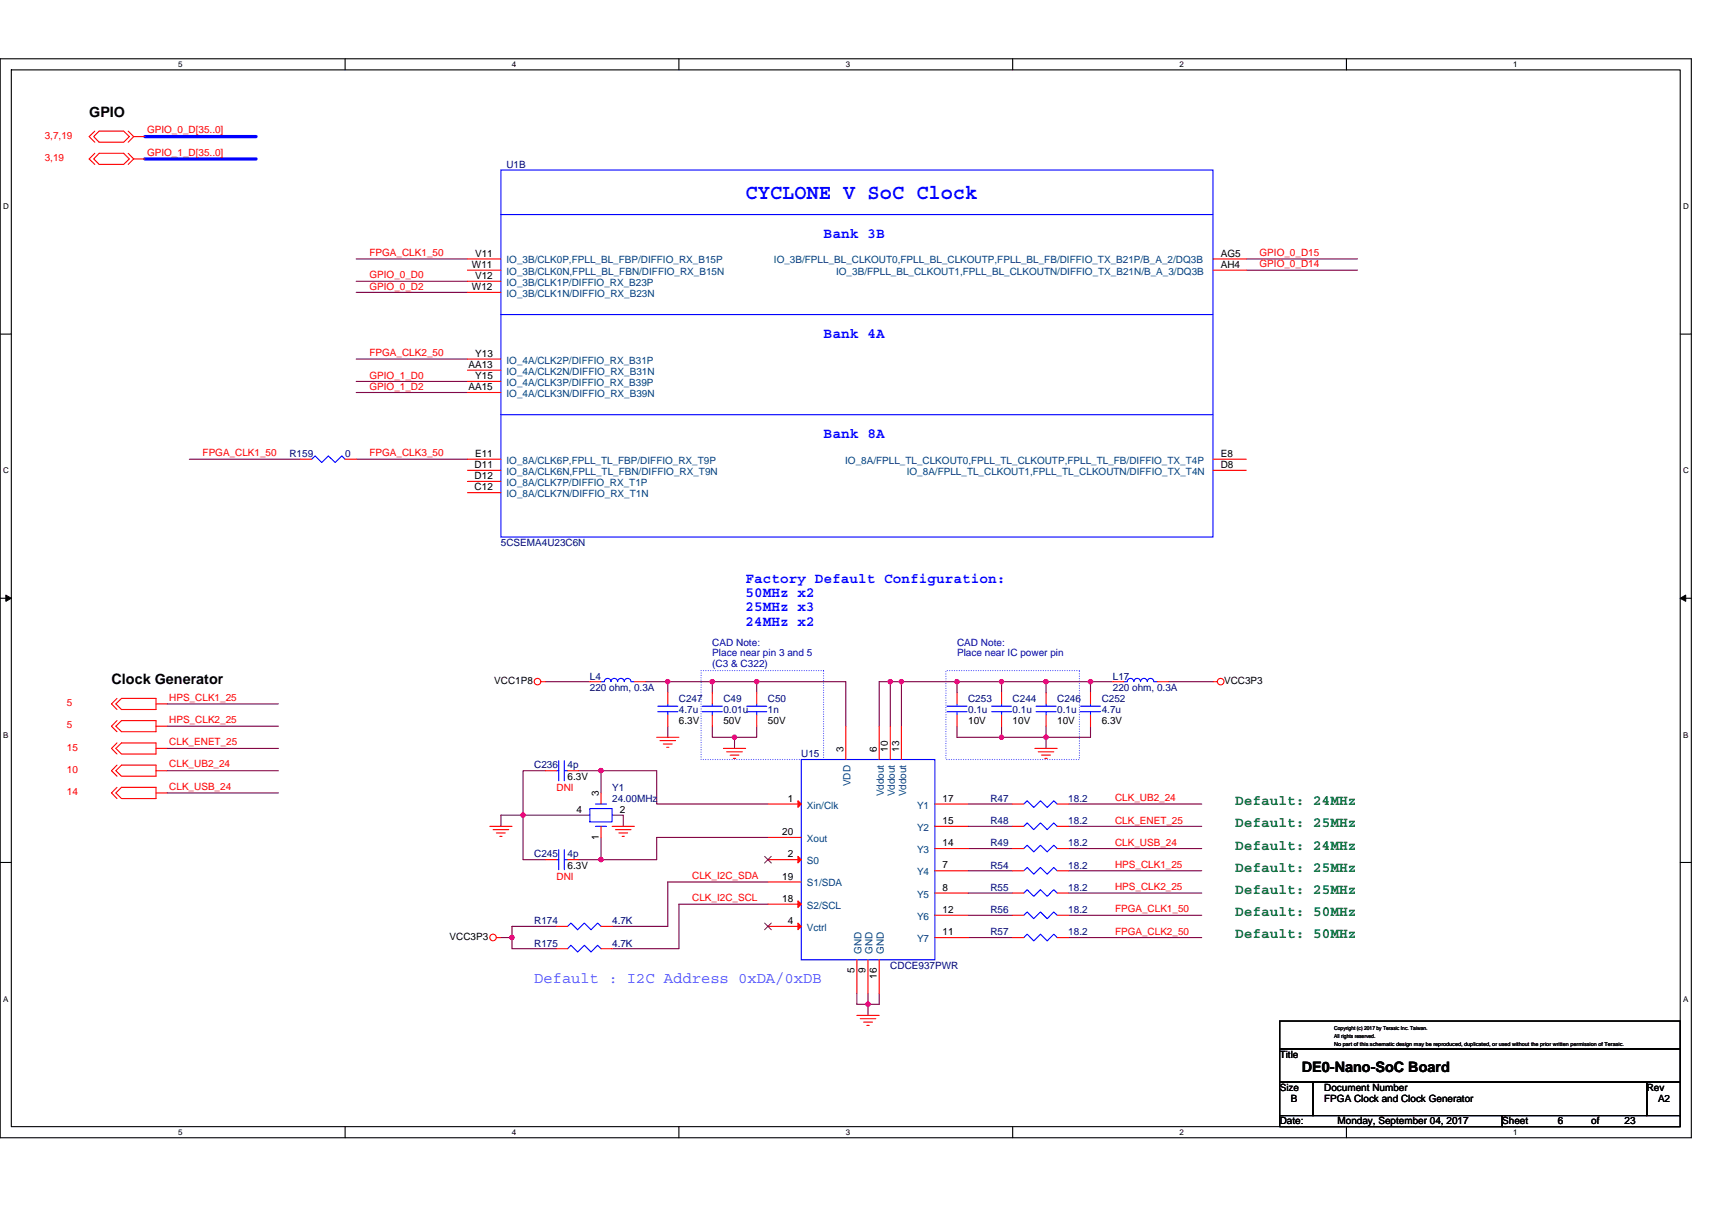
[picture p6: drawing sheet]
<svg xmlns="http://www.w3.org/2000/svg" width="297mm" height="210mm" viewBox="0 0 297 210" stroke-linecap="round" stroke-linejoin="round" font-family="sans-serif">
<path d="M0 10.2h293.5v187.2h-293.5zM2 12.1h289.5v183.4h-289.5z" fill="none" stroke="#000" stroke-width=".19"/>
<g fill="#fff">
<path d="M30.9 10.4h.8v1.6h-.8z"/>
<path d="M30.9 195.7h.8v1.6h-.8z"/>
</g>
<path d="M59.9 10.2v1.9M59.9 195.5v1.9" fill="none" stroke="#000" stroke-width=".19"/>
<g fill="#fff">
<path d="M88.8 10.4h.8v1.6h-.8z"/>
<path d="M88.8 195.7h.8v1.6h-.8z"/>
</g>
<path d="M117.8 10.2v1.9M117.8 195.5v1.9" fill="none" stroke="#000" stroke-width=".19"/>
<g fill="#fff">
<path d="M146.7 10.4h.8v1.6h-.8z"/>
<path d="M146.7 195.7h.8v1.6h-.8z"/>
</g>
<path d="M175.7 10.2v1.9M175.7 195.5v1.9" fill="none" stroke="#000" stroke-width=".19"/>
<g fill="#fff">
<path d="M204.7 10.4h.7v1.6h-.7z"/>
<path d="M204.7 195.7h.7v1.6h-.7z"/>
</g>
<path d="M233.6 10.2v1.9M233.6 195.5v1.9" fill="none" stroke="#000" stroke-width=".19"/>
<g fill="#fff">
<path d="M262.6 10.4h.7v1.6h-.7z"/>
<path d="M262.6 195.7h.7v1.6h-.7z"/>
<path d="M.5 35.1h1v1.5h-1z"/>
<path d="M292 35.1h1v1.5h-1z"/>
<path d="M.5 80.9h1v1.5h-1z"/>
<path d="M292 80.9h1v1.5h-1z"/>
</g>
<path d="M0 58h2M291.5 58h2" fill="none" stroke="#000" stroke-width=".19"/>
<g fill="#fff">
<path d="M.5 126.7h.9v1.6h-.9z"/>
<path d="M292 126.7h.9v1.6h-.9z"/>
</g>
<path d="M0 103.8h2M291.5 103.8h2" fill="none" stroke="#000" stroke-width=".19"/>
<path d="M1 103.3l1 .5-1 .6zM291.5 103.8l1-.5v1.1z" fill="#000" stroke="#000" stroke-width=".17"/>
<g fill="#fff">
<path d="M.5 172.6h.9v1.5h-.9z"/>
<path d="M292 172.6h.9v1.5h-.9z"/>
</g>
<path d="M0 149.7h2M291.5 149.7h2M222 177.2h69.5v4.8h-69.5zM222 182h69.5v5.8h-69.5zM222 187.8h5.8v5.8h-5.8zM222 193.6h38.6v1.9h-38.6zM227.8 187.8h57.9v5.8h-57.9zM260.6 193.6h30.9v1.9h-30.9zM285.7 187.8h5.8v5.8h-5.8z" fill="none" stroke="#000" stroke-width=".19"/>
<path d="M121.6 116.4h21.3v15.4h-21.3zM164.1 116.4h23.2v15.4h-23.2z" fill="none" stroke="#0080ff" stroke-width=".19" stroke-dasharray="0 .4"/>
<g fill="none" stroke="#800040" stroke-width=".19">
<path d="M61.8 44.9h19.3M61.8 50.7h19.3M61.8 48.8h19.3M216.2 44.9h19.3M216.2 46.9h19.3M32.8 79.7h19.4M61.8 66.2h19.3M61.8 68.1h19.3M61.8 79.7h19.3M61.8 62.3h19.3M94.6 118.3h7.7M112 118.3h3.9"/>
<path d="M115.9 118.3h7.7M115.9 118.3v1.9M123.6 118.3v1.9M123.6 118.3h7.7M154.5 118.3h-2v7.7M154.5 118.3h1.9M154.5 118.3v7.7M156.4 118.3v7.7M156.4 118.3h9.6M166 118.3h7.8M166 118.3v1.9M173.8 118.3h7.7"/>
<path d="M173.8 118.3v1.9M181.5 118.3v1.9M181.5 118.3h7.7M189.2 118.3h3.9M189.2 118.3v1.9M202.7 118.3h7.8M29 122.2h19.3M29 126h19.3M29 129.9h19.3M29 133.8h19.3M29 137.6h19.3M94.6 133.8h-3.8v7.7"/>
<path d="M100.4 133.8h3.9M104.3 133.8v3.8M104.3 133.8h9.6v5.7h19.3M115.9 126v2M123.6 126v2h3.8M127.4 128v1.9M131.3 120.2v-1.9h15.4v7.7M131.3 126v2h-3.9M166 126v2h7.8M168 139.5h7.7M173.8 126v2M173.8 128h7.7v1.9"/>
<path d="M185.4 139.5h23.1M189.2 126v2h-7.7v-2M90.8 141.5h11.5M90.8 141.5v7.7h3.8M90.8 141.5h-3.9v1.9M100.4 149.2h3.9M104.3 145.3v3.9M106.2 141.5h1.9v1.9M133.2 156.9h-15.4v7.7h-11.6M133.2 145.3h-19.3v3.9h-9.6M133.2 153.1h-17.3v7.7h-9.7M168 143.4h7.7"/>
<path d="M168 147.3h7.7M168 151.1h7.7M168 155h7.7M168 158.8h7.7M185.4 158.8h23.1M185.4 151.1h23.1M185.4 155h23.1M185.4 143.4h23.1M185.4 147.3h23.1M86.9 162.7h1.9v1.9h7.8M96.6 160.8h-7.8v1.9M148.7 172.4v1.9h1.9"/>
<path d="M150.6 172.4v1.9M150.6 174.3v1.9M152.5 172.4v1.9h-1.9M168 162.7h7.7M185.4 162.7h23.1"/>
</g>
<g fill="#f0f" stroke="#f0f" stroke-width=".19">
<circle cx="115.8" cy="118.3" r=".38"/>
<circle cx="150.6" cy="174.3" r=".38"/>
<circle cx="104.3" cy="149.2" r=".38"/>
<circle cx="104.3" cy="133.7" r=".38"/>
<circle cx="90.7" cy="141.5" r=".38"/>
<circle cx="189.2" cy="118.3" r=".38"/>
<circle cx="181.5" cy="118.3" r=".38"/>
<circle cx="173.8" cy="118.3" r=".38"/>
<circle cx="166" cy="118.3" r=".38"/>
<circle cx="154.5" cy="118.3" r=".38"/>
<circle cx="156.4" cy="118.3" r=".38"/>
<circle cx="173.8" cy="127.9" r=".38"/>
<circle cx="181.5" cy="127.9" r=".38"/>
<circle cx="88.8" cy="162.7" r=".38"/>
<circle cx="127.4" cy="127.9" r=".38"/>
<circle cx="123.6" cy="118.3" r=".38"/>
<circle cx="131.3" cy="118.3" r=".38"/>
</g>
<path d="M25.1 23.7h19.3M25.1 27.6h19.3" fill="none" stroke="#00f" stroke-width=".57"/>
<g fill="none" stroke="#f00" stroke-width=".19">
<path d="M16.3 23.7l.9-.9h4.3l.9 .9-.9 1h-4.3zM16.4 22.8l-.9 .9 .9 1M16.4 26.6l-.9 1 .9 .9M17.2 26.6h4.3l.9 1-.9 .9h-4.3l-.9-.9zM22.2 22.8l1 .9M22.2 26.6l1 1M23.2 23.7h1.9M23.2 27.6h1.9M23.2 23.7l-1 1M23.2 27.6l-1 .9M81.1 46.9h5.8M81.1 44.9h5.8"/>
<path d="M81.1 50.7h5.8M81.1 48.8h5.8M210.5 46.9h5.7M210.5 44.9h5.7M52.2 79.7h1.9M59.9 79.7h1.9M81.1 64.2h5.8M81.1 62.3h5.8M81.1 68.1h5.8M81.1 66.2h5.8M81.1 79.7h5.8M210.5 79.7h5.7"/>
<path d="M81.1 83.5h5.8M81.1 85.5h5.8M81.1 81.6h5.8M210.5 81.6h5.7M93.8 118.3h.8M102.3 118.3h2M110.1 118.3h1.9M193.1 118.3h1.9M200.8 118.3h1.9M210.5 118.3h.7M20.1 129.9l1-1h6v2h-6zM20.1 126l1-.9h6v1.9h-6z"/>
<path d="M20.1 122.2l1-1h6v1.9h-6zM20.1 137.6l1-1h6v2h-6zM20.1 133.8l1-1h6v1.9h-6zM20.3 128.9l-1 1 1 1M20.3 125.1l-1 .9 1 1M20.3 121.2l-1 1 1 .9M20.3 136.6l-1 1 1 1M20.3 132.8l-1 1 1 .9M27.1 129.9h1.9M27.1 126h1.9M27.1 122.2h1.9M27.1 137.6h1.9"/>
<path d="M27.1 133.8h1.9M94.6 133.8h2M98.5 133.8h1.9M104.3 137.6v1.9M113.9 128h3.9M114.5 128.5h2.7M115.1 129.1h1.5M115.7 129.7h.4M115.9 120.2v2M115.9 124.1v1.9M123.6 120.2v2M123.6 124.1v1.9"/>
<path d="M125.5 129.9h3.9M126.1 130.5h2.7M126.7 131h1.5M127.3 131.6h.3M131.3 120.2v2M131.3 124.1v1.9M133.2 139.5h5.8M146.7 126v5.8M152.5 126v5.8M154.5 126v5.8M156.4 126v5.8M162.2 139.5h5.8"/>
<path d="M166 120.2v2M166 124.1v1.9M173.8 120.2v2M173.8 124.1v1.9M175.7 139.5h1.9M179.6 129.9h3.8M180.1 130.5h2.7M180.7 131h1.6M181.3 131.6h.4M181.5 120.2v2M181.5 124.1v1.9M183.4 139.5h2"/>
<path d="M189.2 120.2v2M189.2 124.1v1.9M85 143.4h3.8M85.6 144h2.7M86.1 144.5h1.6M86.7 145.1h.4M94.6 149.2h2M98.5 149.2h1.9M102.3 141.5h.1M104.3 143.4v1.9M106.2 143.4h3.9M106.2 141.5h.1"/>
<path d="M106.8 144h2.7M107.4 144.5h1.5M107.9 145.1h.4M133.2 145.3h5.8M133.2 149.2h5.8M133.2 153.1h5.8M133.2 156.9h5.8M162.2 143.4h5.8M162.2 147.3h5.8M162.2 151.1h5.8M162.2 155h5.8M162.2 158.8h5.8"/>
<path d="M175.7 158.8h1.9M175.7 155h1.9M175.7 151.1h1.9M175.7 147.3h1.9M175.7 143.4h1.9M183.4 158.8h2M183.4 155h2M183.4 151.1h2M183.4 147.3h2M183.4 143.4h2M86.1 162.7h.8M96.6 164.6h1.9"/>
<path d="M96.6 160.8h1.9M104.3 164.6h1.9M104.3 160.8h1.9M133.2 160.8h5.8M148.7 176.2h3.8M148.7 166.6v5.8M149.3 176.8h2.7M149.8 177.4h1.6M150.4 177.9h.4M150.6 166.6v5.8M152.5 166.6v5.8M162.2 162.7h5.8"/>
<path d="M175.7 162.7h1.9M183.4 162.7h2"/>
<circle cx="93.3" cy="118.3" r=".57"/>
<circle cx="211.8" cy="118.3" r=".57"/>
<circle cx="85.5" cy="162.7" r=".57"/>
</g>
<g fill="none" stroke="#00f" stroke-width=".19">
<path d="M86.9 29.5h123.6v63.7h-123.6zM86.9 37.2h123.6M86.9 54.6h123.6M54.1 79.7l.6-.6 1.1 1.2 1.2-1.2 1.1 1.2 1.2-1.2 .6 .6M86.9 72h123.6M107.1 118.3a.57 .57 0 0 0-.5-.6 .57 .57 0 0 0-.6 .6 .57 .57 0 0 0-.6-.6 .57 .57 0 0 0-.5 .6h-.6M107.2 118.3a.57 .57 0 0 1 .5-.6 .57 .57 0 0 1 .6 .6 .58 .58 0 0 1 .6-.6 .58 .58 0 0 1 .6 .6h.6M196.7 118.3a.57 .57 0 0 0-.6-.6 .57 .57 0 0 0-.5 .6h-.6M196.7 118.3a.57 .57 0 0 1 .6-.6 .57 .57 0 0 1 .6 .6M197.9 118.3a.57 .57 0 0 1 .6-.6 .57 .57 0 0 1 .5 .6 .57 .57 0 0 1 .6-.6 .57 .57 0 0 1 .6 .6M200.2 118.3h.6M96.6 133.8h.3"/>
<path d="M96.9 132v3.5M97.9 133.8h.6M97.9 132v3.5M103.3 139.5h1.9M114.1 123.5h3.5M114.1 122.6h3.5M115.9 122.2v.4M115.9 123.5v.6M121.9 123.5h3.4M121.9 122.6h3.4M123.6 122.2v.4M123.6 123.5v.6"/>
<path d="M129.6 123.5h3.4M129.6 122.6h3.4M131.3 122.2v.4M131.3 123.5v.6M139 131.8h23.2v34.8h-23.2zM164.3 123.5h3.5M164.3 122.6h3.5M166 122.2v.4M166 123.5v.6M172 123.5h3.5M172 122.6h3.5M173.8 122.2v.4"/>
<path d="M173.8 123.5v.6M177.6 139.5l.6-.5 1.2 1.1 1.1-1.1 1.2 1.1 1.1-1.1 .6 .5M179.8 123.5h3.4M179.8 122.6h3.4M181.5 122.2v.4M181.5 123.5v.6M187.5 123.5h3.4M187.5 122.6h3.4M189.2 122.2v.4M189.2 123.5v.6M96.6 149.2h.3M96.9 147.4v3.5"/>
<path d="M97.9 149.2h.6M97.9 147.4v3.5M102.3 140.3h3.9v2.3h-3.9zM103.3 143.4h1.9M177.6 158.8l.6-.5 1.2 1.1 1.1-1.1 1.2 1.1 1.1-1.1 .6 .5M177.6 155l.6-.6 1.2 1.2 1.1-1.2 1.2 1.2 1.1-1.2 .6 .6M177.6 151.1l.6-.6 1.2 1.2 1.1-1.2 1.2 1.2 1.1-1.2 .6 .6M177.6 147.3l.6-.6 1.2 1.1 1.1-1.1 1.2 1.1 1.1-1.1 .6 .6M177.6 143.4l.6-.6 1.2 1.2 1.1-1.2 1.2 1.2 1.1-1.2 .6 .6M98.5 164.6l.6-.6 1.1 1.2 1.2-1.2 1.1 1.2 1.2-1.2 .6 .6M98.5 160.8l.6-.6 1.1 1.2 1.2-1.2 1.1 1.2 1.2-1.2 .6 .6M177.6 162.7l.6-.6 1.2 1.2 1.1-1.2 1.2 1.2 1.1-1.2 .6 .6"/>
</g>
<g fill="#f00" stroke="#f00" stroke-width=".19">
<path d="M138.4 139l.6 .5-.6 .6z"/>
<path d="M138.4 148.6l.6 .6-.6 .6z"/>
<path d="M138.4 156.3l.6 .6-.6 .6z"/>
<path d="M138.4 160.2l.6 .6-.6 .5z"/>
</g>
<path d="M132.7 148.6l1.1 1.2M133.8 148.6l-1.2 1.2M132.7 160.2l1.1 1.2M133.8 160.2l-1.2 1.2" fill="none" stroke="#804000" stroke-width=".17"/>
<text font-size="3.7" fill="#00f" x="129.4" y="34.5">CYCLONE V SoC Clock</text>
<text font-size="2.7" fill="#0080ff" x="92.7" y="170.6">Default : I2C Address 0xDA/0xDB</text>
<g font-size="2.5">
<text x="15.5" y="20.2">GPIO</text>
<text x="19.3" y="118.7">Clock Generator</text>
<text x="225.9" y="186.1">DE0-Nano-SoC Board</text>
</g>
<g font-size="2.5" fill="#00f">
<text x="142.9" y="41.3">Bank 3B</text>
<text x="142.9" y="58.6">Bank 4A</text>
<text x="142.9" y="76">Bank 8A</text>
<text x="129.4" y="101.1">Factory Default Configuration:</text>
<text x="129.4" y="103.6">50MHz x2</text>
<text x="129.4" y="106.1">25MHz x3</text>
<text x="129.4" y="108.6">24MHz x2</text>
</g>
<g font-size="2.5" fill="#008000">
<text x="214.3" y="143.6">Default: 25MHz</text>
<text x="214.3" y="139.7">Default: 24MHz</text>
<text x="214.3" y="147.4">Default: 24MHz</text>
<text x="214.3" y="151.3">Default: 25MHz</text>
<text x="214.3" y="155.2">Default: 25MHz</text>
<text x="214.3" y="159">Default: 50MHz</text>
<text x="214.3" y="162.9">Default: 50MHz</text>
</g>
<g font-size="1.7" fill="#f00">
<text x="25.5" y="23.1">GPIO_0_D[35..0]</text>
<text x="7.8" y="24.1">3,7,19</text>
<text x="7.8" y="28">3,19</text>
<text x="25.5" y="27">GPIO_1_D[35..0]</text>
<text x="64.1" y="44.4">FPGA_CLK1_50</text>
<text x="218.5" y="44.4">GPIO_0_D15</text>
<text x="218.5" y="46.4">GPIO_0_D14</text>
<text x="64.1" y="50.2">GPIO_0_D2</text>
<text x="64.1" y="48.3">GPIO_0_D0</text>
<text x="64.1" y="65.7">GPIO_1_D0</text>
<text x="64.1" y="61.8">FPGA_CLK2_50</text>
<text x="64.1" y="67.6">GPIO_1_D2</text>
<text x="35.2" y="79.2">FPGA_CLK1_50</text>
<text x="64.1" y="79.2">FPGA_CLK3_50</text>
<text x="11.6" y="122.6">5</text>
<text x="29.4" y="125.4">HPS_CLK2_25</text>
<text x="29.4" y="121.6">HPS_CLK1_25</text>
<text x="11.6" y="130.3">15</text>
<text x="11.6" y="126.4">5</text>
<text x="29.4" y="129.3">CLK_ENET_25</text>
<text x="11.6" y="138">14</text>
<text x="11.6" y="134.1">10</text>
<text x="29.4" y="137">CLK_USB_24</text>
<text x="29.4" y="133.2">CLK_UB2_24</text>
<text x="96.6" y="137.2">DNI</text>
<text x="193.5" y="142.9">CLK_ENET_25</text>
<text x="193.5" y="139">CLK_UB2_24</text>
<text x="193.5" y="146.8">CLK_USB_24</text>
<text x="96.6" y="152.7">DNI</text>
<text x="120.1" y="152.6">CLK_I2C_SDA</text>
<text x="193.5" y="150.6">HPS_CLK1_25</text>
<text x="193.5" y="154.5">HPS_CLK2_25</text>
<text x="120.1" y="156.4">CLK_I2C_SCL</text>
<text x="193.5" y="158.3">FPGA_CLK1_50</text>
<text x="193.5" y="162.2">FPGA_CLK2_50</text>
</g>
<g font-size="1.7" fill="#000080">
<text x="87.9" y="29.1">U1B</text>
<text x="50.2" y="79.3">R159</text>
<text x="59.9" y="79.3">0</text>
<text x="86.9" y="94.7">5CSEMA4U23C6N</text>
<text x="102.3" y="117.9">L4</text>
<text x="102.3" y="119.8">220 ohm, 0.3A</text>
<text x="193.1" y="117.9">L17</text>
<text x="193.1" y="119.8">220 ohm, 0.3A</text>
<text x="117.8" y="121.8">C247</text>
<text x="117.8" y="123.7">4.7u</text>
<text x="125.5" y="121.8">C49</text>
<text x="125.5" y="123.7">0.01u</text>
<text x="133.2" y="121.8">C50</text>
<text x="133.2" y="123.7">1n</text>
<text x="168" y="121.8">C253</text>
<text x="168" y="123.7">0.1u</text>
<text x="175.7" y="121.8">C244</text>
<text x="175.7" y="123.7">0.1u</text>
<text x="183.4" y="121.8">C246</text>
<text x="183.4" y="123.7">0.1u</text>
<text x="191.2" y="121.8">C252</text>
<text x="191.2" y="123.7">4.7u</text>
<text x="139" y="131.4">U15</text>
<text x="92.7" y="133.3">C236</text>
<text x="98.5" y="133.3">4p</text>
<text x="106.2" y="137.2">Y1</text>
<text x="106.2" y="139.1">24.00MHz</text>
<text x="171.8" y="139.1">R47</text>
<text x="171.8" y="143">R48</text>
<text x="185.4" y="139.1">18.2</text>
<text x="185.4" y="143">18.2</text>
<text x="92.7" y="148.8">C245</text>
<text x="98.5" y="148.8">4p</text>
<text x="171.8" y="146.9">R49</text>
<text x="185.4" y="146.9">18.2</text>
<text x="171.8" y="154.6">R55</text>
<text x="171.8" y="150.7">R54</text>
<text x="185.4" y="154.6">18.2</text>
<text x="185.4" y="150.7">18.2</text>
<text x="92.7" y="160.4">R174</text>
<text x="106.2" y="160.4">4.7K</text>
<text x="171.8" y="158.5">R56</text>
<text x="185.4" y="158.5">18.2</text>
<text x="92.7" y="164.3">R175</text>
<text x="106.2" y="164.3">4.7K</text>
<text x="171.8" y="162.3">R57</text>
<text x="185.4" y="162.3">18.2</text>
<text x="154.5" y="168.1">CDCE937PWR</text>
</g>
<g font-size="1.7">
<text x="81.9" y="46.5">W11</text>
<text x="82.4" y="44.5">V11</text>
<text x="211.8" y="46.5">AH4</text>
<text x="211.8" y="44.5">AG5</text>
<text x="81.9" y="50.3">W12</text>
<text x="82.4" y="48.4">V12</text>
<text x="81.3" y="63.8">AA13</text>
<text x="82.5" y="61.9">Y13</text>
<text x="82.5" y="65.8">Y15</text>
<text x="81.3" y="67.7">AA15</text>
<text x="82.4" y="83.1">D12</text>
<text x="82.4" y="81.2">D11</text>
<text x="82.4" y="79.3">E11</text>
<text x="211.8" y="81.2">D8</text>
<text x="211.8" y="79.3">E8</text>
<text x="82.4" y="85.1">C12</text>
<text x="85.7" y="118.7">VCC1P8</text>
<text x="212.4" y="118.7">VCC3P3</text>
<text x="117.8" y="125.6">6.3V</text>
<text x="125.5" y="125.6">50V</text>
<text x="133.2" y="125.6">50V</text>
<text x="168" y="125.6">10V</text>
<text x="175.7" y="125.6">10V</text>
<text x="183.4" y="125.6">10V</text>
<text x="191.2" y="125.6">6.3V</text>
<text x="146.3" y="130.5" transform="rotate(-90 146.3 130.5)">3</text>
<text x="152.1" y="130.5" transform="rotate(-90 152.1 130.5)">6</text>
<text x="154.1" y="130.5" transform="rotate(-90 154.1 130.5)">10</text>
<text x="156" y="130.5" transform="rotate(-90 156 130.5)">13</text>
<text x="98.5" y="135.3">6.3V</text>
<text x="100" y="141.1">4</text>
<text x="103.9" y="138.2" transform="rotate(-90 103.9 138.2)">3</text>
<text x="107.6" y="141.1">2</text>
<text x="136.7" y="139.1">1</text>
<text x="163.6" y="139.1">17</text>
<text x="163.6" y="143">15</text>
<text x="103.9" y="145.7" transform="rotate(-90 103.9 145.7)">1</text>
<text x="135.7" y="144.9">20</text>
<text x="136.7" y="148.8">2</text>
<text x="163.6" y="146.9">14</text>
<text x="98.5" y="150.7">6.3V</text>
<text x="135.7" y="152.7">19</text>
<text x="163.6" y="150.7">7</text>
<text x="163.6" y="154.6">8</text>
<text x="135.7" y="156.5">18</text>
<text x="136.7" y="160.4">4</text>
<text x="163.6" y="158.4">12</text>
<text x="78" y="163.1">VCC3P3</text>
<text x="163.6" y="162.3">11</text>
<text x="148.3" y="168.9" transform="rotate(-90 148.3 168.9)">5</text>
<text x="150.2" y="168.9" transform="rotate(-90 150.2 168.9)">9</text>
<text x="152.1" y="169.8" transform="rotate(-90 152.1 169.8)">16</text>
<text x="222" y="183.6">Title</text>
<text x="222" y="189.3">Size</text>
<text x="224" y="191.3">B</text>
<text x="229.8" y="189.3">Document Number</text>
<text x="229.8" y="191.3">FPGA Clock and Clock Generator</text>
<text x="285.7" y="189.3">Rev</text>
<text x="287.7" y="191.3">A2</text>
<text x="222" y="195.1">Date:</text>
<text x="232.1" y="195.1">Monday, September 04, 2017</text>
<text x="260.6" y="195.1">Sheet</text>
<text x="270.3" y="195.1">6</text>
<text x="276.1" y="195.1">of</text>
<text x="281.9" y="195.1">23</text>
</g>
<g font-size="1.7" fill="#004080">
<text x="87.9" y="47.7">IO_3B/CLK0N,FPLL_BL_FBN/DIFFIO_RX_B15N</text>
<text x="87.9" y="45.7">IO_3B/CLK0P,FPLL_BL_FBP/DIFFIO_RX_B15P</text>
<text x="134.3" y="45.7">IO_3B/FPLL_BL_CLKOUT0,FPLL_BL_CLKOUTP,FPLL_BL_FB/DIFFIO_TX_B21P/B_A_2/DQ3B</text>
<text x="145.1" y="47.7">IO_3B/FPLL_BL_CLKOUT1,FPLL_BL_CLKOUTN/DIFFIO_TX_B21N/B_A_3/DQ3B</text>
<text x="87.9" y="51.5">IO_3B/CLK1N/DIFFIO_RX_B23N</text>
<text x="87.9" y="49.6">IO_3B/CLK1P/DIFFIO_RX_B23P</text>
<text x="87.9" y="65">IO_4A/CLK2N/DIFFIO_RX_B31N</text>
<text x="87.9" y="63.1">IO_4A/CLK2P/DIFFIO_RX_B31P</text>
<text x="87.9" y="68.9">IO_4A/CLK3N/DIFFIO_RX_B39N</text>
<text x="87.9" y="67">IO_4A/CLK3P/DIFFIO_RX_B39P</text>
<text x="87.9" y="80.5">IO_8A/CLK6P,FPLL_TL_FBP/DIFFIO_RX_T9P</text>
<text x="87.9" y="82.4">IO_8A/CLK6N,FPLL_TL_FBN/DIFFIO_RX_T9N</text>
<text x="146.6" y="80.5">IO_8A/FPLL_TL_CLKOUT0,FPLL_TL_CLKOUTP,FPLL_TL_FB/DIFFIO_TX_T4P</text>
<text x="157.3" y="82.4">IO_8A/FPLL_TL_CLKOUT1,FPLL_TL_CLKOUTN/DIFFIO_TX_T4N</text>
<text x="87.9" y="84.3">IO_8A/CLK7P/DIFFIO_RX_T1P</text>
<text x="87.9" y="86.3">IO_8A/CLK7N/DIFFIO_RX_T1N</text>
<text x="147.5" y="136.4" transform="rotate(-90 147.5 136.4)">VDD</text>
<text x="140" y="140.3">Xin/Clk</text>
<text x="153.3" y="138.2" transform="rotate(-90 153.3 138.2)">Vddout</text>
<text x="155.3" y="138.2" transform="rotate(-90 155.3 138.2)">Vddout</text>
<text x="157.2" y="138.2" transform="rotate(-90 157.2 138.2)">Vddout</text>
<text x="159.1" y="140.3">Y1</text>
<text x="140" y="146.1">Xout</text>
<text x="140" y="150">S0</text>
<text x="159.1" y="144.2">Y2</text>
<text x="159.1" y="148">Y3</text>
<text x="140" y="153.8">S1/SDA</text>
<text x="159.1" y="151.9">Y4</text>
<text x="159.1" y="155.8">Y5</text>
<text x="140" y="157.7">S2/SCL</text>
<text x="140" y="161.5">Vctrl</text>
<text x="159.1" y="159.6">Y6</text>
<text x="149.5" y="165.6" transform="rotate(-90 149.5 165.6)">GND</text>
<text x="151.4" y="165.6" transform="rotate(-90 151.4 165.6)">GND</text>
<text x="153.3" y="165.6" transform="rotate(-90 153.3 165.6)">GND</text>
<text x="159.1" y="163.5">Y7</text>
</g>
<g font-size="1.7" fill="#0000a0">
<text x="123.6" y="112.1">CAD Note:</text>
<text x="123.6" y="113.9">Place near pin 3 and 5</text>
<text x="166" y="112.1">CAD Note:</text>
<text x="166" y="113.9">Place near IC power pin</text>
<text x="123.6" y="115.7">(C3 &amp; C322)</text>
</g>
<g font-size="1.4">
<text x="30.9" y="11.7">5</text>
<text x="88.8" y="11.7">4</text>
<text x="146.7" y="11.7">3</text>
<text x="204.7" y="11.7">2</text>
<text x="262.6" y="11.7">1</text>
<text x=".5" y="36.3">D</text>
<text x="292" y="36.3">D</text>
<text x=".5" y="82.1">C</text>
<text x="292" y="82.1">C</text>
<text x=".5" y="128">B</text>
<text x="292" y="128">B</text>
<text x=".5" y="173.8">A</text>
<text x="292" y="173.8">A</text>
<text x="30.9" y="197">5</text>
<text x="88.8" y="197">4</text>
<text x="146.7" y="197">3</text>
<text x="204.7" y="197">2</text>
<text x="262.6" y="197">1</text>
</g>
<g font-size="1">
<text x="231.5" y="178.8">Copyright (c) 2017 by Terasic Inc. Taiwan.</text>
<text x="231.5" y="181.5">No part of this schematic design may be reproduced, duplicated, or used without the prior written permission of Terasic.</text>
<text x="231.5" y="180.1">All rights reserved.</text>
</g>
</svg>
